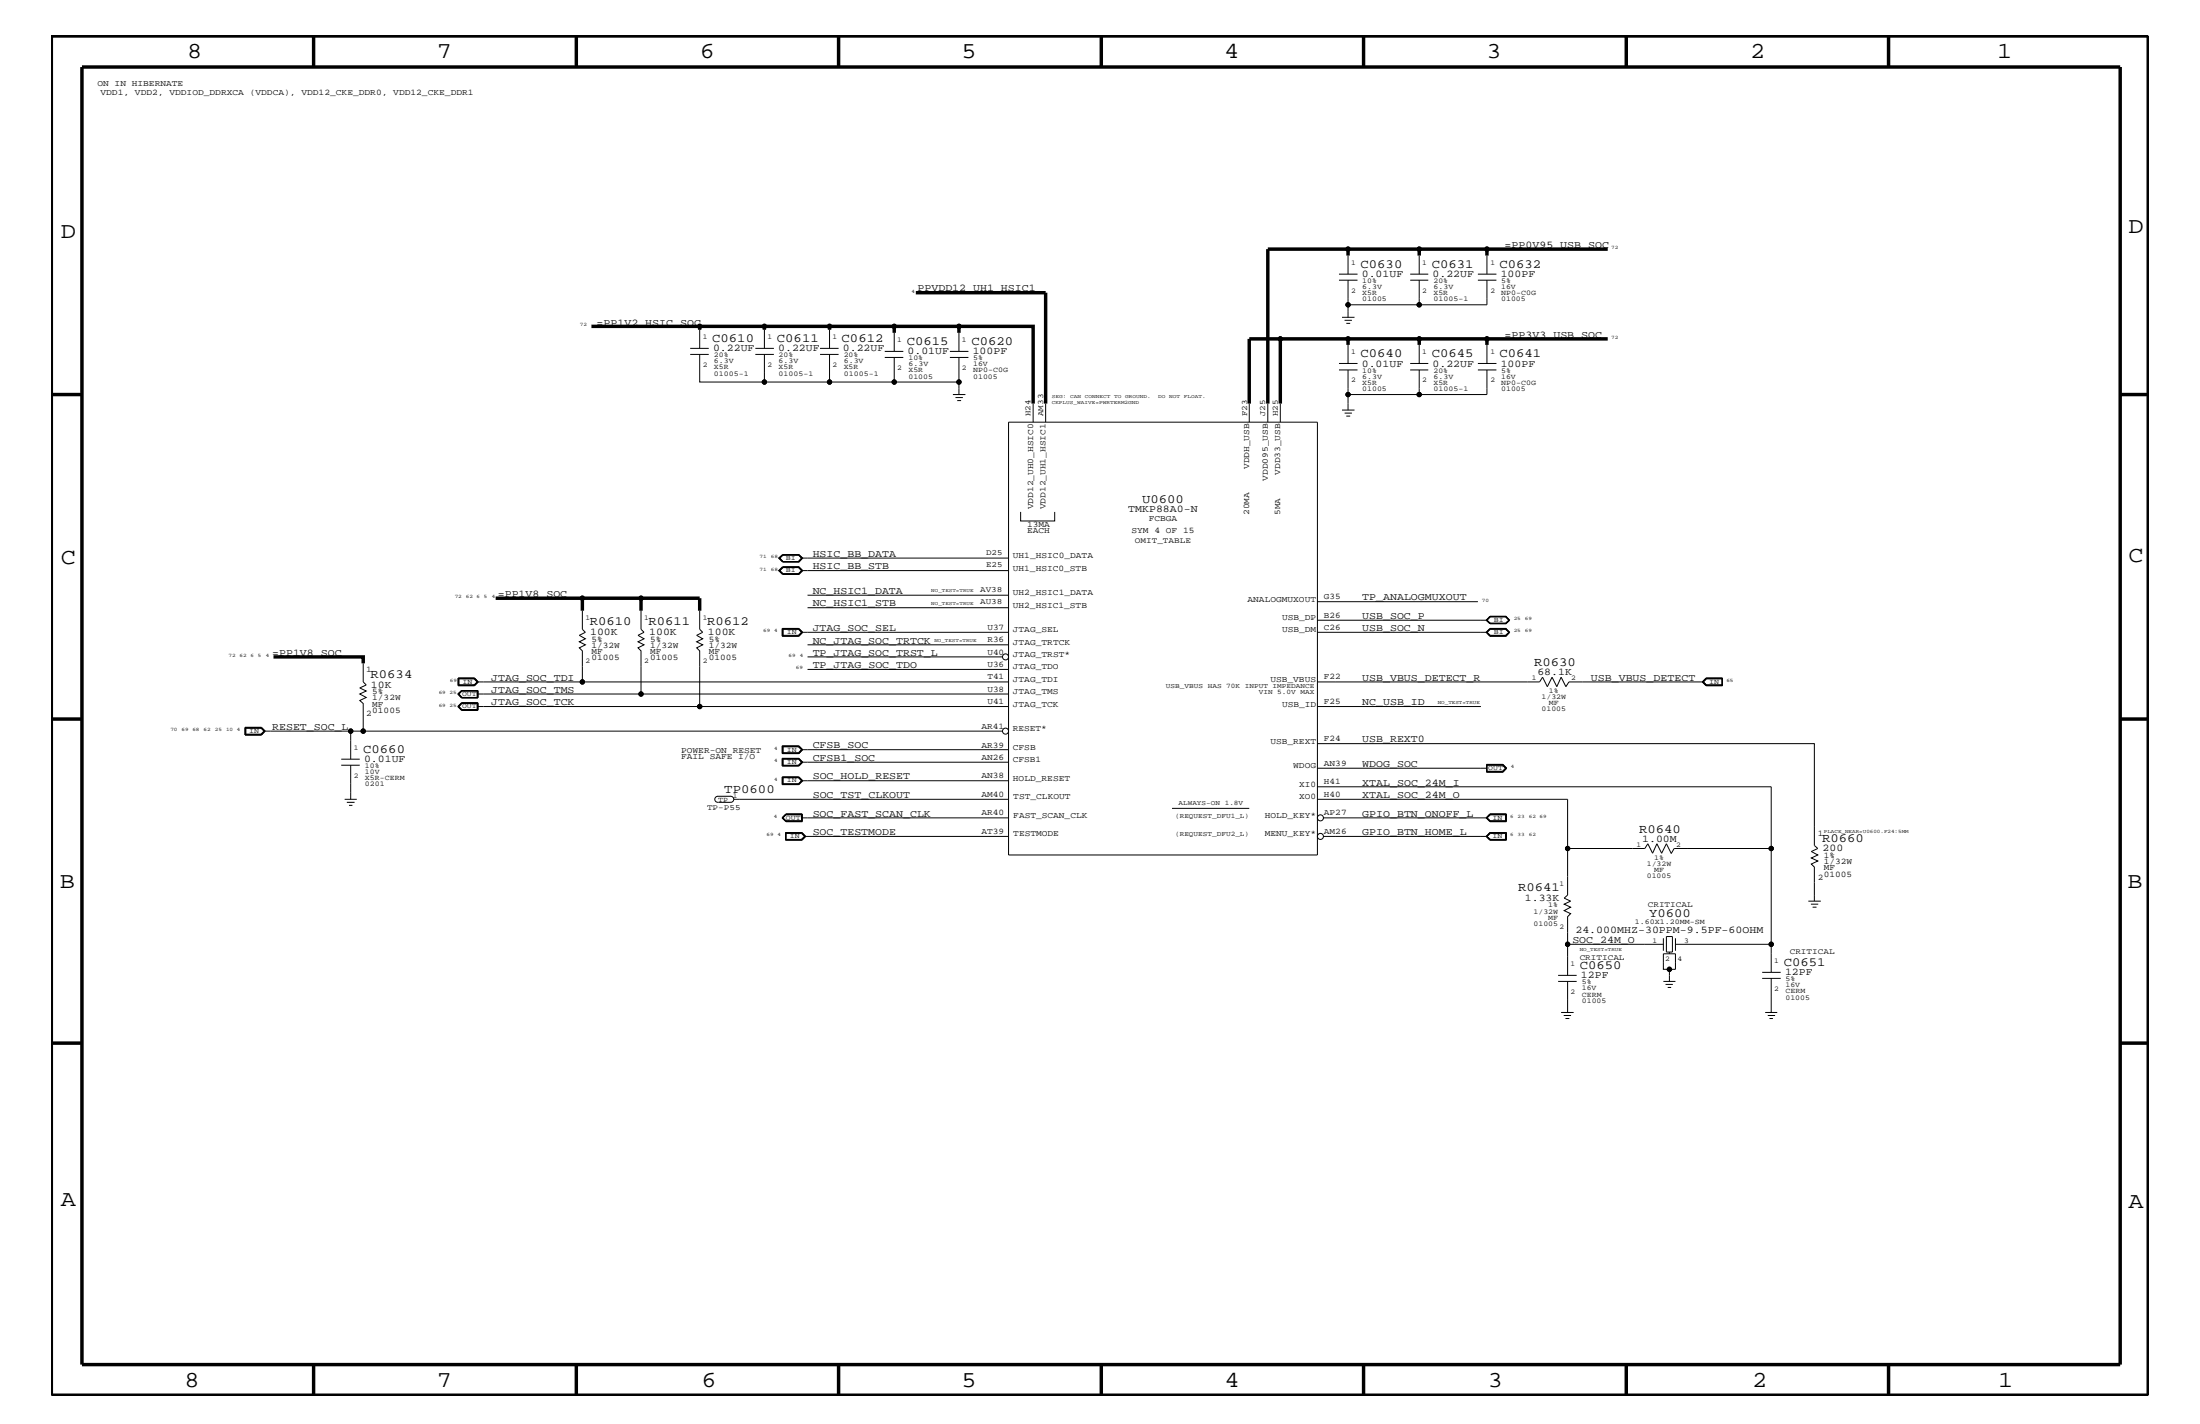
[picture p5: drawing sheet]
<svg xmlns="http://www.w3.org/2000/svg" width="432mm" height="279mm" viewBox="0 0 432 279" stroke-linecap="round" stroke-linejoin="round" font-family="sans-serif">
<g fill="none" stroke="#000" stroke-width=".2">
<path d="M262.8 55h3.6M262.8 53.8h3.6M264.6 55v4.8h14M264.6 50.2v3.6M264.6 59.8v2.5M276.8 55h3.5M276.8 53.8h3.5M278.6 50.2v3.6M278.6 55v4.8M290.1 55h3.6M290.1 53.8h3.6M291.8 50.2v3.6"/>
<path d="M291.8 55v4.8h-13.2M135.5 69.5h3.6M135.5 68.4h3.6M137.3 69.5v5.5h12.7v-5.5M137.3 64.7v3.7M148.3 69.5h3.6M148.3 68.4h3.6M150 64.7v3.7M161 69.5h3.6M161 68.4h3.6M162.8 69.5v5.5h-12.8M162.8 64.7v3.7"/>
<path d="M162.8 75h12.7M173.7 70.1h3.6M173.7 68.9h3.6M175.5 70.1v4.9h12.7v-4.9M175.5 65.3v3.6M186.4 70.1h3.7M186.4 68.9h3.7M187 77.4h2.5M187.5 78h1.5M187.9 78.6h.7M188.2 65.3v3.6M188.2 75v2.4"/>
<path d="M202.8 79.2v3.6M205.2 79.2v3.6M245.2 79.2v3.6M248.8 79.2v3.6M251.3 79.2v3.6M262.8 72.6h3.6M262.8 71.3h3.6M263.4 62.3h2.5M263.9 62.9h1.4M264.2 63.4h.8M264.6 77.4h14M264.6 67.7v3.6"/>
<path d="M264.6 72.6v7.9M276.8 72.6h3.5M276.8 71.3h3.5M278.6 72.6v4.8h13.2v-4.8M278.6 67.7v3.6M290.1 72.6h3.6M290.1 71.3h3.6M291.8 67.7v3.6M198 82.8h60.6v85h-60.6zM263.4 80.5h2.5M263.9 81.1h1.4M264.2 81.6h.8"/>
<path d="M114.3 119.8v3.7l.6 .6-1.2 .6 1.2 .6-1.2 .6 1.2 .6-1.2 .6 .6 .6v6.1M125.8 119.8v3.7l.6 .6-1.2 .6 1.2 .6-1.2 .6 1.2 .6-1.2 .6 .6 .6v8.5M137.3 119.8v3.7l.6 .6-1.2 .6 1.2 .6-1.2 .6 1.2 .6-1.2 .6 .6 .6v10.9M152.8 109.5l.8-.7h3.2l.8 .7-.8 .8h-3.2zM152.8 112l.8-.8h3.2l.8 .8-.8 .7h-3.2zM152.9 109.5l.8-.7h3.1l.7 .7-.7 .8h-3.1zM153.7 108.9h3l.6 .6h40.7M153.7 108.9h3l.7 .6-.7 .7h-3M153.7 108.9l-.7 .6 .7 .7M153.7 108.9l-.6 .6 .6 .7M153.7 111.3h3l.7 .7-.7 .6h-3M153.7 111.3h3.1l.7 .7-.7 .6h-3.1"/>
<path d="M153.7 111.3l-.8 .7 .8 .6M153.7 111.3l-.7 .7 .7 .6M157.3 109.5l-.6 .7h-3M157.3 112l-.6 .6h-3l-.6-.6 .6-.6h3l.6 .6h40.7M158.5 119.2h39.5M158.5 116.8h39.5M200.3 100.4v1.8h6.7v-1.8M258.6 118.1h31.5M71.3 130.2v3.6l.6 .6-1.3 .6 1.3 .6-1.3 .6 1.3 .6-1.3 .6 .7 .6v5.5h125.4M89.8 138.6l.8-.7h3.2v1.5h-3.2zM89.9 133h3.2l.8 .8-.8 .8h-3.2zM90 136.2l.6-.6h3.1v1.2h-3.1z"/>
<path d="M90 133.1h3.1l.6 .7-.6 .6h-3.1zM90.6 135.5l-.8 .7 .8 .7M90.6 135.5h3.2v1.4h-3.2M90.6 135.5l-.7 .7 .7 .7M90.6 139.3h3.2M90.6 138h3.2M90.6 138l-.7 .6 .7 .7M90.6 138l-.6 .6 .6 .7M90.7 135.6l-.6 .6 .6 .6M90.7 138h2.9v1.2h-2.9l-.6-.6zM93.1 133l.7 .8-.7 .7h-3.2M93.6 135.6v1.2"/>
<path d="M93.6 136.2h104.4M93.6 138.6h104.4M93.6 133.8l-.6 .6M93.6 133.8l-.6-.6h-2.9v1.2M93.6 133.8h104.4M93.7 138v1.3M153.5 123.3h3.3l.8 .8-.8 .7h-3.3zM153.6 124.8v-1.4h3.2l.7 .7-.7 .7M153.7 123.4v1.3h3l.7-.6-.7-.7M153.7 123.5h3l.6 .6M157.3 124.1h40.7M157.3 124.1l-.6 .6h-3"/>
<path d="M158.5 126.5h39.5M158.5 131.3h39.5M158.5 128.9h38.2M258.6 121.7h33.2M258.6 124.1h33.2M258.6 138.6h32.1M258.6 133.8h43.6l.6-.9 .9 1.8 .9-1.8 1 1.8 .8-1.8 .9 1.8 .6-.9h26.4M291.8 121.7l.7-.7h3l.7 .7-.7 .6h-3zM291.8 124.1l.7-.6h3l.7 .6-.7 .6h-3zM292.4 121h3.2l.6 .7-.6 .6h-3.2l-.6-.6zM292.4 120.9h3.2l.6 .8-.6 .7h-3.2M292.4 120.9h3.2l.7 .8-.7 .7h-3.2"/>
<path d="M292.4 120.9l-.7 .8 .7 .7M292.4 120.9l-.6 .8 .6 .7M292.4 123.4h3.2l.6 .7M292.4 123.4l-.6 .7 .6 .6h3.2l.6-.6M292.4 123.4h3.2l.6 .7-.6 .7h-3.2M292.4 123.3h3.2l.7 .8-.7 .7h-3.2l-.7-.7zM292.4 123.4l-.6 .7 .6 .7M334.9 133.1h3.1v1.3h-3.1l-.6-.6zM334.9 133h3.2v1.6h-3.2l-.8-.8zM334.9 133l-.7 .8 .7 .7h3.2M338 133.2h-3.1l-.6 .6 .6 .6M48.1 142.7h3.2l.8 .8-.8 .7h-3.2z"/>
<path d="M48.1 142.8h3.2l.7 .7-.7 .7M48.2 142.9h3.1l.6 .6-.6 .6h-3.1zM48.3 142.9v1.1h2.9l.6-.5M51.2 142.9l.6 .6M51.8 143.5h17M67 150.1h3.6M67 149h3.6M67.6 156.8h2.4M68.1 157.4h1.5M68.5 158h.7M68.8 150.1v6.7M71.3 143.5h-2.5v5.5"/>
<path d="M140.9 156.2h2.5M141 156.2a.59 .59 0 0 0-.7 .6 .59 .59 0 0 0 .7 .6h2.4M143.4 156.2a.59 .59 0 0 1 .6 .6 .59 .59 0 0 1-.6 .6M144 156.8h54M153.5 152.4h3.3l.8 .8-.8 .8h-3.3zM153.5 146.3h3.3l.8 .8-.8 .8h-3.3zM153.5 148.8h3.3l.8 .7-.8 .8h-3.3zM153.6 152.5h3.2l.7 .7-.7 .7h-3.2zM153.6 147.9v-1.5h3.2l.7 .7-.7 .8M153.6 148.9h3.2l.7 .6-.7 .7h-3.2zM153.7 149h3l.6 .5M153.7 146.5h3l.7 .6-.7 .7h-3z"/>
<path d="M153.7 148.9v1.3M153.7 152.5v1.4M153.7 152.6h3l.6 .6M154.3 159.7h3.2v1.5h-3.2l-.8-.7zM156.7 152.5l.7 .7-.7 .7M156.7 148.9l.7 .6-.7 .7M156.7 146.5l.6 .6M157.3 149.5l-.6 .6h-3M157.3 153.2l-.6 .6h-3M157.3 153.2h40.7M157.3 149.5h40.7M157.3 147.1l-.6 .6h-3"/>
<path d="M157.3 147.1h40.7M157.4 159.7v1.4h-3.1l-.8-.6M157.4 159.8h-3.1l-.7 .7 .7 .6M230 158.6h15.2M258.6 145.9h97.5v20l.7 .6-1.3 .6 1.3 .7-1.3 .5 1.3 .6-1.3 .6 .6 .6v6.7M258.6 156.8h49.1v9.7M258.6 154.4h89v12.1M258.6 150.7h33.2M291.8 150h3.2l.7 .7-.7 .8h-3.2zM291.8 150.1h3.2M291.8 150.1h3.1l.6 .6-.6 .6h-3.1M291.8 150.1v1.3h3.2l.6-.7-.6-.6"/>
<path d="M292.4 159.7h3.3v1.5h-3.3l-.7-.7zM292.4 159.7l-.6 .8 .6 .6h3.3M292.4 159.8h3.2v1.3h-3.2l-.6-.6zM295 150.1l.7 .6-.7 .8M154.2 163.4h3.2l.8 .7-.8 .8h-3.2zM154.3 161.1l-.6-.6 .6-.6h3v1.2M154.3 161.1h3.1M154.3 163.4h3l.7 .7-.7 .6h-3zM154.3 163.5h3l.6 .6M157.3 160.5h40.7M157.4 163.4l.7 .7-.7 .7h-3.2M157.9 164.1l-.6 .6"/>
<path d="M157.9 164.1h40.1M259.8 160.5h32M259.8 164.1h32M292.4 163.4h3.2v1.3h-3.2l-.6-.6zM292.4 163.4h3.3v1.5h-3.3l-.7-.8zM292.4 163.4l-.6 .7 .6 .7h3.3M292.5 161.1l-.7-.6 .7-.6h3v1.2M292.5 164.7l-.7-.6 .7-.6h3v1.2M328 167.4l-.9-1.8-1 1.8-.9-1.8-.8 1.8-1-1.8-.6 .9h-15.1v9.1l-.7 .6 1.3 .6-1.3 .6 1.3 .6-1.3 .7 1.3 .6-.6 .6v11.5M328 167.5l.6-1h19v18.8M354.9 176.8h2.5M355.4 177.4h1.5"/>
<path d="M355.8 178h.7M305.8 192.6h3.7M305.8 191.4h3.7M306.4 198.7h2.5M306.9 199.2h1.5M307.3 199.8h.7M307.7 185.3h18.8M307.7 192.6v6.1M326.5 184.1v2.4M326.5 192.6h2.3M326.9 193.2h1.4M327.1 183.8h1.2v3h-1.2z"/>
<path d="M327.3 193.7h.7M327.7 190.2h1.1v-3.1h-2.3v3.1h1.2v2.4M327.7 186.8v.3M328.8 185.3h18.8v5.5M328.8 184.1v2.4M345.9 192h3.6M345.9 190.8h3.6M346.5 198.7h2.3M347 199.2h1.4M347.3 199.8h.7M347.6 192v6.7"/>
<circle cx="264.6" cy="59.8" r=".42"/>
<circle cx="264.6" cy="48.9" r=".42"/>
<circle cx="278.6" cy="59.8" r=".42"/>
<circle cx="278.6" cy="48.9" r=".42"/>
<circle cx="291.8" cy="48.9" r=".42"/>
<circle cx="137.3" cy="64" r=".42"/>
<circle cx="150" cy="64" r=".42"/>
<circle cx="150" cy="75" r=".42"/>
<circle cx="162.8" cy="64" r=".42"/>
<circle cx="162.8" cy="75" r=".42"/>
<circle cx="175.5" cy="75" r=".42"/>
<circle cx="175.5" cy="64" r=".42"/>
<circle cx="188.2" cy="64" r=".42"/>
<circle cx="188.2" cy="75" r=".42"/>
<circle cx="251.3" cy="66.5" r=".42"/>
<circle cx="264.6" cy="66.5" r=".42"/>
<circle cx="264.6" cy="77.4" r=".42"/>
<circle cx="278.6" cy="66.5" r=".42"/>
<circle cx="278.6" cy="77.4" r=".42"/>
<circle cx="291.8" cy="66.5" r=".42"/>
<circle cx="114.3" cy="117.4" r=".42"/>
<circle cx="125.8" cy="117.4" r=".42"/>
<circle cx="114.3" cy="133.8" r=".42"/>
<circle cx="125.8" cy="136.2" r=".42"/>
<circle cx="137.3" cy="138.6" r=".42"/>
<circle cx="197.4" cy="128.9" r=".59"/>
<circle cx="68.8" cy="143.5" r=".42"/>
<circle cx="71.3" cy="143.5" r=".42"/>
<circle cx="197.4" cy="143.5" r=".59"/>
<circle cx="259.2" cy="160.5" r=".59"/>
<circle cx="259.2" cy="164.1" r=".59"/>
<circle cx="307.7" cy="166.5" r=".42"/>
<circle cx="347.6" cy="166.5" r=".42"/>
<circle cx="307.7" cy="185.3" r=".42"/>
<circle cx="327.7" cy="190.2" r=".42"/>
<circle cx="347.6" cy="185.3" r=".42"/>
</g>
<g fill="none" stroke="#000" stroke-width=".68" stroke-linecap="butt">
<path d="M10.1 7.1h411.5v266.7h-411.5zM16.1 13.2h400v254.5h-400zM61.6 7.1v6.1M113.1 7.1v6.1M164.6 7.1v6.1M216.2 7.1v6.1M267.6 7.1v6.1M319.2 7.1v6.1M370.7 7.1v6.1M179.7 57.4h25.5v21.8M264.6 48.9v1.3M278.6 50.2v-1.3h13.2v1.3"/>
<path d="M278.6 48.9h-29.8v30.3M291.8 48.9h23.8M10.1 77.4h6M116.1 64h21.2v.7M137.3 64h12.7v.7M150 64h12.8v.7M162.8 64h12.7M175.5 65.3v-1.3h12.7v1.3M188.2 64h14.6v15.2M251.3 66.5v12.7M264.6 66.5h-19.4v12.7M278.6 66.5h-14v1.2"/>
<path d="M291.8 66.5h-13.2v1.2M291.8 66.5v1.2M291.8 66.5h23.8M416.1 77.4h5.5M97.3 117.4h28.5M114.3 117.4v2.4M125.8 119.8v-2.4h11.5v2.4M53.7 128.9h17.6v1.3M10.1 141.1h6M416.1 141.1h5.5M10.1 204.7h6M416.1 204.7h5.5"/>
<path d="M61.6 267.7v6.1M113.1 267.7v6.1M164.6 267.7v6.1M216.2 268v5.8M267.6 267.7v6.1M319.2 267.7v6.1M370.7 267.7v6.1"/>
</g>
<g fill="#000">
<circle cx="264.6" cy="59.8" r=".42"/>
<circle cx="264.6" cy="48.9" r=".42"/>
<circle cx="278.6" cy="59.8" r=".42"/>
<circle cx="278.6" cy="48.9" r=".42"/>
<circle cx="291.8" cy="48.9" r=".42"/>
<circle cx="137.3" cy="64" r=".42"/>
<circle cx="150" cy="64" r=".42"/>
<circle cx="150" cy="75" r=".42"/>
<circle cx="162.8" cy="64" r=".42"/>
<circle cx="162.8" cy="75" r=".42"/>
<circle cx="175.5" cy="75" r=".42"/>
<circle cx="175.5" cy="64" r=".42"/>
<circle cx="188.2" cy="64" r=".42"/>
<circle cx="188.2" cy="75" r=".42"/>
<circle cx="251.3" cy="66.5" r=".42"/>
<circle cx="264.6" cy="66.5" r=".42"/>
<circle cx="264.6" cy="77.4" r=".42"/>
<circle cx="278.6" cy="66.5" r=".42"/>
<circle cx="278.6" cy="77.4" r=".42"/>
<circle cx="291.8" cy="66.5" r=".42"/>
<circle cx="114.3" cy="117.4" r=".42"/>
<circle cx="125.8" cy="117.4" r=".42"/>
<circle cx="114.3" cy="133.8" r=".42"/>
<circle cx="125.8" cy="136.2" r=".42"/>
<circle cx="137.3" cy="138.6" r=".42"/>
<circle cx="68.8" cy="143.5" r=".42"/>
<circle cx="71.3" cy="143.5" r=".42"/>
<circle cx="307.7" cy="166.5" r=".42"/>
<circle cx="347.6" cy="166.5" r=".42"/>
<circle cx="307.7" cy="185.3" r=".42"/>
<circle cx="327.7" cy="190.2" r=".42"/>
<circle cx="347.6" cy="185.3" r=".42"/>
</g>
<g font-size="4.5">
<text x="36.7" y="11.5">8</text>
<text x="85.8" y="11.5">7</text>
<text x="137.3" y="11.5">6</text>
<text x="188.7" y="11.5">5</text>
<text x="240.3" y="11.5">4</text>
<text x="291.8" y="11.5">3</text>
<text x="343.5" y="11.5">2</text>
<text x="392" y="11.5">1</text>
<text x="11.9" y="46.8">D</text>
<text x="417.7" y="45.7">D</text>
<text x="11.9" y="110.6">C</text>
<text x="417.7" y="110.3">C</text>
<text x="11.8" y="174.3">B</text>
<text x="417.6" y="174.2">B</text>
<text x="11.9" y="236.7">A</text>
<text x="417.7" y="237.1">A</text>
<text x="36.2" y="272.1">8</text>
<text x="85.8" y="272.1">7</text>
<text x="137.7" y="272.1">6</text>
<text x="188.7" y="272.1">5</text>
<text x="240.4" y="272.1">4</text>
<text x="292" y="272.1">3</text>
<text x="343.9" y="272.1">2</text>
<text x="392.2" y="272.1">1</text>
</g>
<g font-size="2.5">
<text x="267" y="52.5">C0630</text>
<text x="281" y="52.5">C0631</text>
<text x="294.3" y="52.5">C0632</text>
<text x="139.8" y="67.1">C0610</text>
<text x="152.5" y="67.1">C0611</text>
<text x="165.2" y="67.1">C0612</text>
<text x="178" y="67.7">C0615</text>
<text x="190.7" y="67.7">C0620</text>
<text x="267" y="70.1">C0640</text>
<text x="281" y="70.1">C0645</text>
<text x="294.3" y="70.1">C0641</text>
<text x="224.2" y="98.7">U0600</text>
<text x="115.7" y="122.7">R0610</text>
<text x="127.3" y="122.7">R0611</text>
<text x="138.8" y="122.7">R0612</text>
<text x="301.1" y="130.8">R0630</text>
<text x="72.7" y="133">R0634</text>
<text x="71.3" y="147.7">C0660</text>
<text x="142.2" y="155.6">TP0600</text>
<text x="321.7" y="163.5">R0640</text>
<text x="357.6" y="165.2">R0660</text>
<text x="297.9" y="174.9">R0641</text>
<text x="323.7" y="179.9">Y0600</text>
<text x="310" y="190.2">C0650</text>
<text x="350.1" y="189.5">C0651</text>
</g>
<g font-size="2">
<text x="295.3" y="48.7">=PP0V95_USB_SOC</text>
<text x="180.1" y="57.2">PPVDD12_UH1_HSIC1</text>
<text x="267.3" y="54.4">0.01UF</text>
<text x="281.2" y="54.4">0.22UF</text>
<text x="294.6" y="54.4">100PF</text>
<text x="117.1" y="63.9">=PP1V2_HSIC_SOC</text>
<text x="140" y="68.9">0.22UF</text>
<text x="152.7" y="68.9">0.22UF</text>
<text x="165.4" y="68.9">0.22UF</text>
<text x="178.1" y="69.5">0.01UF</text>
<text x="190.9" y="69.5">100PF</text>
<text x="267.3" y="72">0.01UF</text>
<text x="281.2" y="72">0.22UF</text>
<text x="294.6" y="72">100PF</text>
<text x="295.3" y="66.2">=PP3V3_USB_SOC</text>
<text x="221.4" y="100.4">TMKP88A0-N</text>
<text x="159.5" y="111.7">HSIC_BB_STB</text>
<text x="159.5" y="109.3">HSIC_BB_DATA</text>
<text x="97.7" y="117.2">=PP1V8_SOC</text>
<text x="159.5" y="119">NC_HSIC1_STB</text>
<text x="159.5" y="116.5">NC_HSIC1_DATA</text>
<text x="267.4" y="117.8">TP_ANALOGMUXOUT</text>
<text x="115.8" y="124.6">100K</text>
<text x="127.4" y="124.6">100K</text>
<text x="138.9" y="124.6">100K</text>
<text x="159.5" y="123.8">JTAG_SOC_SEL</text>
<text x="267.4" y="121.4">USB_SOC_P</text>
<text x="267.4" y="123.8">USB_SOC_N</text>
<text x="53.4" y="128.7">=PP1V8_SOC</text>
<text x="159.5" y="128.7">TP_JTAG_SOC_TRST_L</text>
<text x="159.5" y="126.3">NC_JTAG_SOC_TRTCK</text>
<text x="159.5" y="131.1">TP_JTAG_SOC_TDO</text>
<text x="72.8" y="134.9">10K</text>
<text x="96.4" y="136">JTAG_SOC_TMS</text>
<text x="96.4" y="133.5">JTAG_SOC_TDI</text>
<text x="267.4" y="133.5">USB_VBUS_DETECT_R</text>
<text x="301.8" y="132.4">68.1K</text>
<text x="312.3" y="133.5">USB_VBUS_DETECT</text>
<text x="53.4" y="143.2">RESET_SOC_L</text>
<text x="96.4" y="138.4">JTAG_SOC_TCK</text>
<text x="267.4" y="138.4">NC_USB_ID</text>
<text x="71.5" y="149.5">0.01UF</text>
<text x="159.5" y="149.3">CFSB1_SOC</text>
<text x="159.5" y="146.8">CFSB_SOC</text>
<text x="267.4" y="145.7">USB_REXT0</text>
<text x="159.5" y="152.9">SOC_HOLD_RESET</text>
<text x="267.4" y="154.1">XTAL_SOC_24M_I</text>
<text x="267.4" y="150.5">WDOG_SOC</text>
<text x="159.5" y="156.6">SOC_TST_CLKOUT</text>
<text x="159.5" y="160.2">SOC_FAST_SCAN_CLK</text>
<text x="267.4" y="156.6">XTAL_SOC_24M_O</text>
<text x="267.4" y="160.2">GPIO_BTN_ONOFF_L</text>
<text x="159.5" y="163.9">SOC_TESTMODE</text>
<text x="267.4" y="163.9">GPIO_BTN_HOME_L</text>
<text x="322.3" y="165.2">1.00M</text>
<text x="357.7" y="167">200</text>
<text x="299.3" y="176.7">1.33K</text>
<text x="308.6" y="185">SOC_24M_O</text>
<text x="309.2" y="183">24.000MHZ-30PPM-9.5PF-60OHM</text>
<text x="310.3" y="192">12PF</text>
<text x="350.4" y="191.4">12PF</text>
</g>
<g font-size="1.7">
<text x="19.1" y="16.8">ON IN HIBERNATE</text>
<text x="19.7" y="18.7">VDD1, VDD2, VDDIOD_DDRXCA (VDDCA), VDD12_CKE_DDR0, VDD12_CKE_DDR1</text>
<text x="245.2" y="92.1" transform="rotate(-90 245.2 92.1)">VDDH_USB</text>
<text x="248.8" y="94.3" transform="rotate(-90 248.8 94.3)">VDD095_USB</text>
<text x="251.3" y="93.2" transform="rotate(-90 251.3 93.2)">VDD33_USB</text>
<text x="202.8" y="99.9" transform="rotate(-90 202.8 99.9)">VDD12_UH0_HSIC0</text>
<text x="205.2" y="99.9" transform="rotate(-90 205.2 99.9)">VDD12_UH1_HSIC1</text>
<text x="245.2" y="101" transform="rotate(-90 245.2 101)">20MA</text>
<text x="251.3" y="101" transform="rotate(-90 251.3 101)">5MA</text>
<text x="201.6" y="103.5">13MA</text>
<text x="201.6" y="104.7">EACH</text>
<text x="222.1" y="104.7">SYM 4 OF 15</text>
<text x="225.5" y="102.2">FCBGA</text>
<text x="198.8" y="112">UH1_HSIC0_STB</text>
<text x="198.8" y="109.5">UH1_HSIC0_DATA</text>
<text x="198.8" y="119.2">UH2_HSIC1_STB</text>
<text x="198.8" y="116.8">UH2_HSIC1_DATA</text>
<text x="244.9" y="118.1">ANALOGMUXOUT</text>
<text x="259.8" y="117.5">G35</text>
<text x="116.1" y="125.9">5%</text>
<text x="127.6" y="125.9">5%</text>
<text x="139.1" y="125.9">5%</text>
<text x="193.8" y="123.6">U37</text>
<text x="198.8" y="124.1">JTAG_SEL</text>
<text x="251.6" y="124.1">USB_DM</text>
<text x="251.6" y="121.7">USB_DP</text>
<text x="259.8" y="123.6">C26</text>
<text x="259.8" y="121.2">B26</text>
<text x="71.9" y="131.9">1</text>
<text x="116.1" y="127.1">1/32W</text>
<text x="116.1" y="129.6">01005</text>
<text x="116.1" y="128.3">MF</text>
<text x="127.6" y="128.3">MF</text>
<text x="127.6" y="127.1">1/32W</text>
<text x="127.6" y="129.6">01005</text>
<text x="139.1" y="128.3">MF</text>
<text x="139.1" y="129.6">01005</text>
<text x="139.1" y="127.1">1/32W</text>
<text x="193.8" y="130.8">U36</text>
<text x="193.8" y="128.5">U40</text>
<text x="193.8" y="126">R36</text>
<text x="198.8" y="126.5">JTAG_TRTCK</text>
<text x="198.8" y="131.3">JTAG_TDO</text>
<text x="198.8" y="128.9">JTAG_TRST*</text>
<text x="73.1" y="136.2">5%</text>
<text x="73.1" y="137.4">1/32W</text>
<text x="193.8" y="133.3">T41</text>
<text x="193.8" y="135.7">U38</text>
<text x="198.8" y="133.8">JTAG_TDI</text>
<text x="198.8" y="136.2">JTAG_TMS</text>
<text x="249.3" y="133.8">USB_VBUS</text>
<text x="259.8" y="133.3">F22</text>
<text x="71.9" y="140.4">2</text>
<text x="73.1" y="138.6">MF</text>
<text x="73.1" y="139.8">01005</text>
<text x="192.6" y="143">AR41</text>
<text x="193.8" y="138.1">U41</text>
<text x="198.8" y="138.6">JTAG_TCK</text>
<text x="198.8" y="143.5">RESET*</text>
<text x="251.6" y="138.6">USB_ID</text>
<text x="259.8" y="138.1">F25</text>
<text x="133.7" y="147.7">POWER-ON RESET</text>
<text x="133.7" y="149">FAIL SAFE I/O</text>
<text x="192.6" y="146.7">AR39</text>
<text x="192.6" y="149">AN26</text>
<text x="198.8" y="149.5">CFSB1</text>
<text x="198.8" y="147.1">CFSB</text>
<text x="249.3" y="145.9">USB_REXT</text>
<text x="259.8" y="145.4">F24</text>
<text x="192.6" y="152.7">AN38</text>
<text x="198.8" y="153.2">HOLD_RESET</text>
<text x="253.8" y="150.7">WDOG</text>
<text x="255" y="154.4">XI0</text>
<text x="259.8" y="153.9">H41</text>
<text x="259.8" y="150.2">AN39</text>
<text x="192.6" y="160">AR40</text>
<text x="192.6" y="156.3">AM40</text>
<text x="198.9" y="156.8">TST_CLKOUT</text>
<text x="198.9" y="160.5">FAST_SCAN_CLK</text>
<text x="248.2" y="160.5">HOLD_KEY*</text>
<text x="255" y="156.8">XO0</text>
<text x="259.8" y="156.3">H40</text>
<text x="259.8" y="160">AP27</text>
<text x="192.6" y="163.6">AT39</text>
<text x="198.9" y="164.1">TESTMODE</text>
<text x="248.2" y="164.1">MENU_KEY*</text>
<text x="259.8" y="163.6">AM26</text>
<text x="356.8" y="164.1">1</text>
<text x="356.8" y="172.6">2</text>
<text x="358" y="170.7">MF</text>
<text x="358" y="168.3">1%</text>
<text x="358" y="169.5">1/32W</text>
<text x="358" y="172">01005</text>
</g>
<g font-size="1.6">
<text x="202.3" y="81.6" transform="rotate(-90 202.3 81.6)">H24</text>
<text x="204.7" y="81.6" transform="rotate(-90 204.7 81.6)">AM33</text>
<text x="244.8" y="81.6" transform="rotate(-90 244.8 81.6)">F23</text>
<text x="248.3" y="81.6" transform="rotate(-90 248.3 81.6)">J25</text>
<text x="250.8" y="81.6" transform="rotate(-90 250.8 81.6)">H25</text>
<text x="222.8" y="106.5">OMIT_TABLE</text>
<text x="193.5" y="108.8">D25</text>
<text x="193.5" y="111.2">E25</text>
<text x="192.4" y="116.1">AV38</text>
<text x="192.4" y="118.5">AU38</text>
<text x="138.8" y="158.9">TP-P55</text>
<text x="323.4" y="178">CRITICAL</text>
<text x="310" y="188.3">CRITICAL</text>
<text x="351.3" y="187.1">CRITICAL</text>
</g>
<g font-size="1.4">
<text x="265.2" y="51.9">1</text>
<text x="279.1" y="51.9">1</text>
<text x="292.5" y="51.9">1</text>
<text x="265.2" y="57.4">2</text>
<text x="267.4" y="57.9">X5R</text>
<text x="267.4" y="55.6">10%</text>
<text x="267.4" y="59.1">01005</text>
<text x="267.4" y="56.7">6.3V</text>
<text x="279.1" y="57.4">2</text>
<text x="281.3" y="59.1">01005-1</text>
<text x="281.3" y="55.6">20%</text>
<text x="281.3" y="57.9">X5R</text>
<text x="281.3" y="56.7">6.3V</text>
<text x="292.5" y="57.4">2</text>
<text x="294.6" y="57.9">NP0-C0G</text>
<text x="294.6" y="56.7">16V</text>
<text x="294.6" y="55.6">5%</text>
<text x="294.6" y="59.1">01005</text>
<text x="137.9" y="66.5">1</text>
<text x="137.9" y="72">2</text>
<text x="140.1" y="70.1">20%</text>
<text x="140.1" y="71.2">6.3V</text>
<text x="150.6" y="66.5">1</text>
<text x="150.6" y="72">2</text>
<text x="152.8" y="71.2">6.3V</text>
<text x="152.8" y="70.1">20%</text>
<text x="163.4" y="66.5">1</text>
<text x="163.4" y="72">2</text>
<text x="165.6" y="70.1">20%</text>
<text x="165.6" y="71.2">6.3V</text>
<text x="176.1" y="67.1">1</text>
<text x="178.3" y="70.7">10%</text>
<text x="178.3" y="71.8">6.3V</text>
<text x="188.8" y="67.1">1</text>
<text x="191" y="70.7">5%</text>
<text x="191" y="71.8">16V</text>
<text x="265.2" y="69.5">1</text>
<text x="279.1" y="69.5">1</text>
<text x="292.5" y="69.5">1</text>
<text x="140.1" y="72.4">X5R</text>
<text x="140.1" y="73.7">01005-1</text>
<text x="152.8" y="73.7">01005-1</text>
<text x="152.8" y="72.4">X5R</text>
<text x="165.6" y="72.4">X5R</text>
<text x="165.6" y="73.7">01005-1</text>
<text x="176.1" y="72.6">2</text>
<text x="178.3" y="74.3">01005</text>
<text x="178.3" y="73">X5R</text>
<text x="188.8" y="72.6">2</text>
<text x="191" y="73">NP0-C0G</text>
<text x="191" y="74.3">01005</text>
<text x="265.2" y="75">2</text>
<text x="267.4" y="76.7">01005</text>
<text x="267.4" y="73.2">10%</text>
<text x="267.4" y="75.5">X5R</text>
<text x="267.4" y="74.3">6.3V</text>
<text x="279.1" y="75">2</text>
<text x="281.3" y="76.7">01005-1</text>
<text x="281.3" y="75.5">X5R</text>
<text x="281.3" y="73.2">20%</text>
<text x="281.3" y="74.3">6.3V</text>
<text x="292.5" y="75">2</text>
<text x="294.6" y="75.5">NP0-C0G</text>
<text x="294.6" y="74.3">16V</text>
<text x="294.6" y="73.2">5%</text>
<text x="294.6" y="76.7">01005</text>
<text x="154.3" y="109.9">BI</text>
<text x="154.3" y="112.3">BI</text>
<text x="114.9" y="121.7">1</text>
<text x="126.4" y="121.7">1</text>
<text x="137.9" y="121.7">1</text>
<text x="154.4" y="124.4">IN</text>
<text x="293.2" y="122">BI</text>
<text x="293.2" y="124.4">BI</text>
<text x="114.9" y="130.2">2</text>
<text x="126.4" y="130.2">2</text>
<text x="137.9" y="130.2">2</text>
<text x="90.7" y="136.6">OUT</text>
<text x="90.8" y="134.1">IN</text>
<text x="228.9" y="135">USB_VBUS HAS 70K INPUT IMPEDANCE</text>
<text x="247.1" y="136.2">VIN 5.0V MAX</text>
<text x="300.7" y="133.4">1</text>
<text x="302.6" y="137.2">1/32W</text>
<text x="304" y="136">1%</text>
<text x="308.4" y="133.4">2</text>
<text x="335.4" y="134.1">IN</text>
<text x="48.9" y="143.9">IN</text>
<text x="90.7" y="139">OUT</text>
<text x="302.6" y="139.6">01005</text>
<text x="304" y="138.4">MF</text>
<text x="69.4" y="147.1">1</text>
<text x="154.4" y="149.9">IN</text>
<text x="154.4" y="147.5">IN</text>
<text x="69.4" y="152.6">2</text>
<text x="71.6" y="150.7">10%</text>
<text x="71.6" y="151.8">10V</text>
<text x="71.6" y="154.3">0201</text>
<text x="71.6" y="153">X5R-CERM</text>
<text x="154.4" y="153.5">IN</text>
<text x="292.1" y="151.1">OUT</text>
<text x="141" y="157.3">TP</text>
<text x="143.8" y="156.7">1</text>
<text x="154.3" y="160.8">OUT</text>
<text x="230.6" y="160.5">(REQUEST_DFU1_L)</text>
<text x="231.3" y="158">ALWAYS-ON 1.8V</text>
<text x="292.9" y="160.8">IN</text>
<text x="155" y="164.5">IN</text>
<text x="230.6" y="164.1">(REQUEST_DFU2_L)</text>
<text x="292.9" y="164.5">IN</text>
<text x="321.2" y="166.1">1</text>
<text x="329" y="166.1">2</text>
<text x="306.1" y="173.8">1</text>
<text x="323.2" y="172.3">01005</text>
<text x="323.2" y="169.9">1/32W</text>
<text x="324.7" y="171.1">MF</text>
<text x="324.7" y="168.7">1%</text>
<text x="301" y="179.3">1/32W</text>
<text x="303.9" y="178">1%</text>
<text x="301" y="181.6">01005</text>
<text x="303.9" y="180.5">MF</text>
<text x="306.1" y="182.2">2</text>
<text x="320.9" y="181.2">1.60X1.20MM-SM</text>
<text x="324.3" y="184.9">1</text>
<text x="330.6" y="184.9">3</text>
<text x="308.3" y="189.5">1</text>
<text x="326.9" y="188.6">2</text>
<text x="329.2" y="188.6">4</text>
<text x="348.2" y="188.9">1</text>
<text x="308.3" y="195">2</text>
<text x="310.5" y="194.3">16V</text>
<text x="310.5" y="196.7">01005</text>
<text x="310.5" y="193.2">5%</text>
<text x="310.5" y="195.5">CERM</text>
<text x="348.2" y="194.4">2</text>
<text x="350.4" y="192.6">5%</text>
<text x="350.4" y="194.8">CERM</text>
<text x="350.4" y="196.1">01005</text>
<text x="350.4" y="193.7">16V</text>
</g>
<g font-size="1">
<text x="316.2" y="48.9">72</text>
<text x="178.9" y="57.4">4</text>
<text x="113.8" y="64">72</text>
<text x="316.2" y="66.5">72</text>
<text x="206.4" y="78">SEG:</text>
<text x="206.4" y="79.2">CKPLUS_WAIVE=PWRTERM2GND</text>
<text x="210" y="78">CAN</text>
<text x="212.9" y="78">CONNECT</text>
<text x="218.7" y="78">TO</text>
<text x="220.8" y="78">GROUND.</text>
<text x="227.3" y="78">DO</text>
<text x="229.4" y="78">NOT</text>
<text x="232.3" y="78">FLOAT.</text>
<text x="149.1" y="109.5">71</text>
<text x="149.1" y="112">71</text>
<text x="151.3" y="109.5">68</text>
<text x="151.3" y="112">68</text>
<text x="89.2" y="117.4">72</text>
<text x="91.4" y="117.4">62 6</text>
<text x="95" y="117.4">5</text>
<text x="96.5" y="117.4">4</text>
<text x="182.8" y="118.6">NO_TEST=TRUE</text>
<text x="182.8" y="116.2">NO_TEST=TRUE</text>
<text x="290.8" y="118.1">70</text>
<text x="149.8" y="124.1">69</text>
<text x="152" y="124.1">4</text>
<text x="183.4" y="125.9">NO_TEST=TRUE</text>
<text x="297.1" y="121.7">25</text>
<text x="297.1" y="124.1">25</text>
<text x="299.3" y="121.7">69</text>
<text x="299.3" y="124.1">69</text>
<text x="44.9" y="128.9">72 62</text>
<text x="49.2" y="128.9">6</text>
<text x="50.6" y="128.9">5</text>
<text x="52.2" y="128.9">4</text>
<text x="154.8" y="128.9">69</text>
<text x="156.2" y="131.3">69</text>
<text x="157" y="128.9">4</text>
<text x="86.1" y="136.2">69 25</text>
<text x="88.3" y="133.8">69</text>
<text x="338.8" y="133.8">65</text>
<text x="33.4" y="143.5">70</text>
<text x="35.6" y="143.5">69 68</text>
<text x="40" y="143.5">62</text>
<text x="42.2" y="143.5">25</text>
<text x="44.4" y="143.5">10 4</text>
<text x="86.1" y="138.6">69 25</text>
<text x="282.2" y="138">NO_TEST=TRUE</text>
<text x="152" y="149.5">4</text>
<text x="152" y="147.1">4</text>
<text x="152" y="153.2">4</text>
<text x="296.5" y="150.7">4</text>
<text x="151.9" y="160.5">4</text>
<text x="296.4" y="160.5">6</text>
<text x="297.9" y="160.5">23</text>
<text x="300.1" y="160.5">62 69</text>
<text x="150.5" y="164.1">69 4</text>
<text x="296.4" y="164.1">6</text>
<text x="297.9" y="164.1">33</text>
<text x="300.1" y="164.1">62</text>
<text x="358" y="163.5">PLACE_NEAR=U0600.F24:5MM</text>
<text x="310" y="186.5">NO_TEST=TRUE</text>
</g>
</svg>
